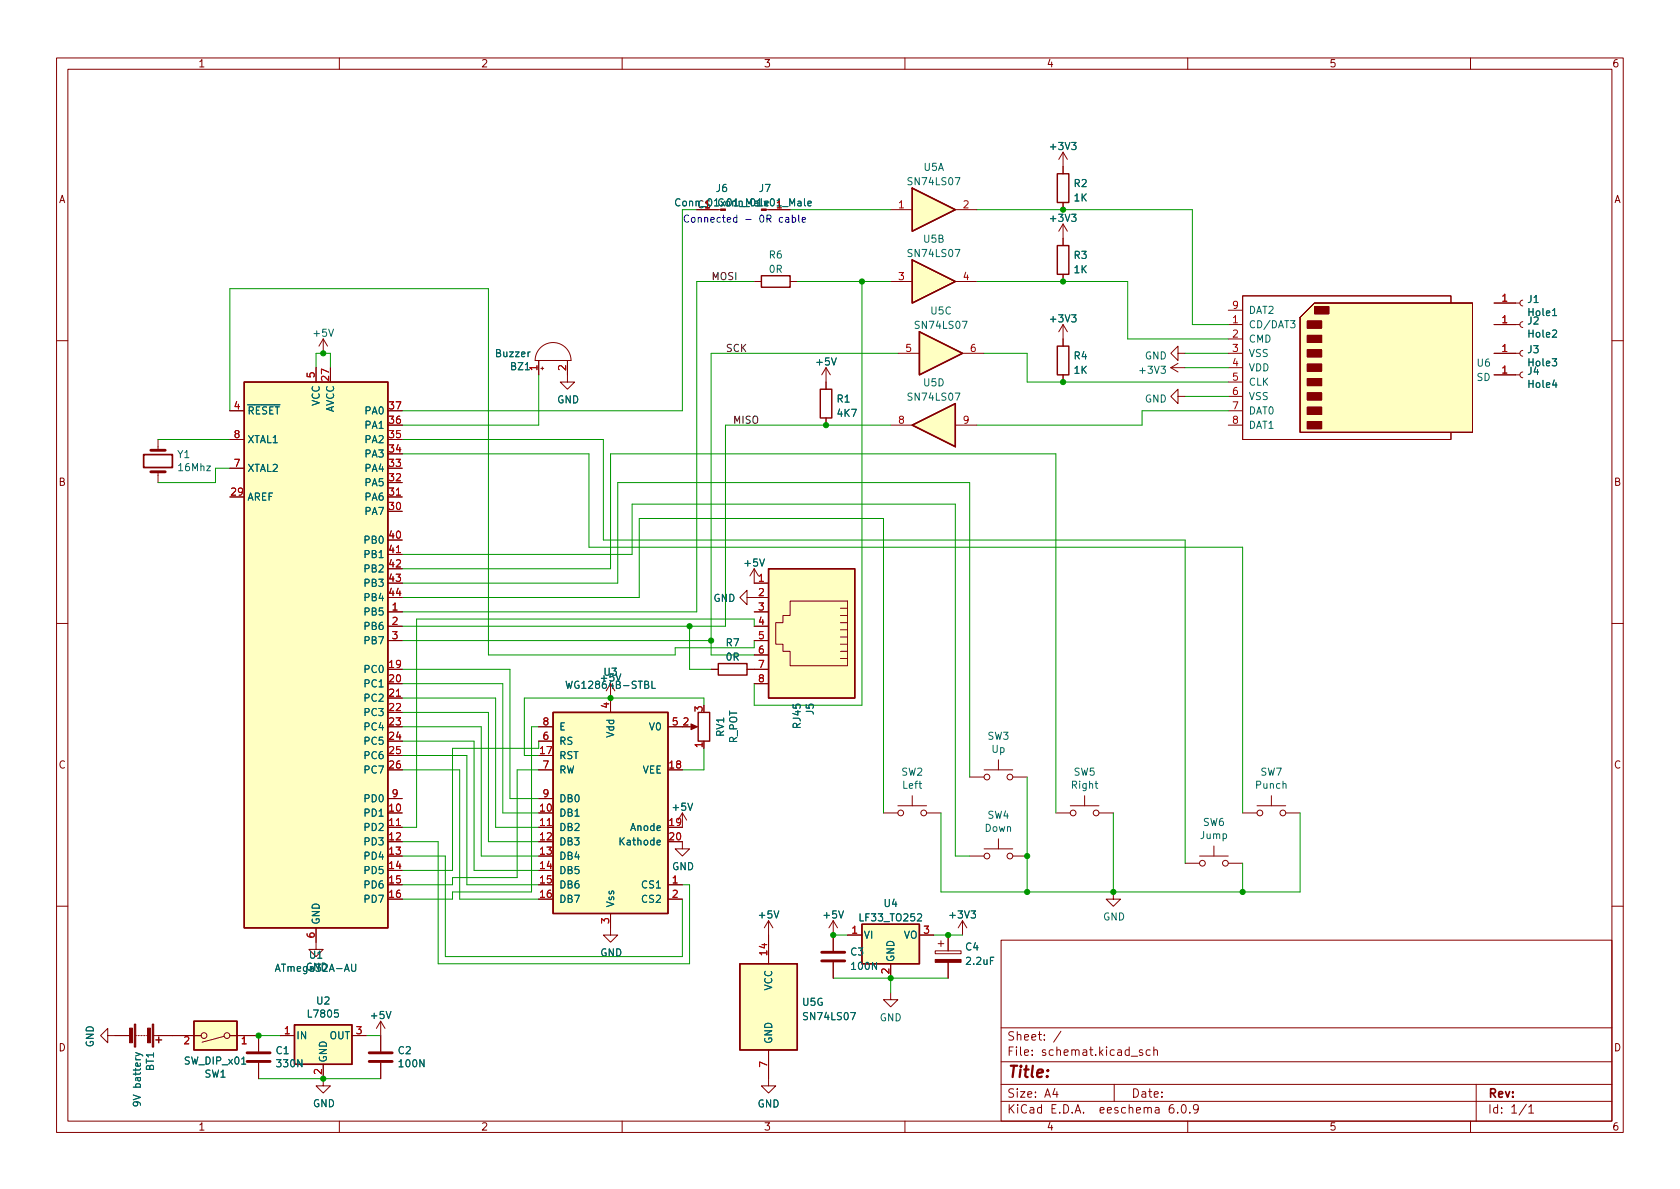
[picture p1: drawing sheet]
<svg xmlns="http://www.w3.org/2000/svg" width="297mm" height="210mm" viewBox="0 0 297 210" stroke-linecap="round" stroke-linejoin="round" font-family="sans-serif">
<g fill="none" stroke="#840000" stroke-width=".18">
<path d="M10 10.2h277v190.1h-277zM12 12.2h273v186.1h-273zM60 10.2v2M110 10.2v2M160 10.2v2M210 10.2v2M260 10.2v2M123.2 37.1h3.8M135.9 37.1h3.8M157.5 37.1h3.8M168.9 37.1h3.8M188 26.9v3.8"/>
<path d="M188 35.8v1.3M188 39.6v3.8M188 39.6l-.8 1.3M188 39.6l.7 1.3M188 26.9l-.8 1.3M188 26.9l.7 1.3M57.1 59.9l-.7 1.3M57.1 59.9v2.6M57.1 59.9l.8 1.3M133.3 49.8h1.3M139.7 49.8h1.3M157.5 49.8h3.8"/>
<path d="M168.9 49.8h3.8M188 48.5v1.3M188 57.4v3.8M188 57.4l-.8 1.3M188 57.4l.7 1.3M217.2 57.4h2.5M217.2 59.9h2.5M217.2 54.9h2.5M229.9 56.1l2.5-2.5h27.9v22.8h-30.4zM256.5 53.6v-1.3h-36.8v25.4h36.8v-1.3M264.2 57.4h4.5M264.2 53.6h4.5"/>
<path d="M269.2 56.9l-.3 .1-.2 .4 .2 .4 .3 .1M269.2 53.1l-.3 .1-.2 .4 .2 .3 .3 .2M10 60.2h2M27.9 77.7v1.9M40.6 72.6h2.6M40.6 77.7h2.6M55.9 65v2.6M95.2 63.7v2.6M95.5 61.5a3.2 3.2 0 0 1 3.5-.7 3.2 3.2 0 0 1 2 2.9h-6.4a3.2 3.2 0 0 1 .9-2.2zM95.6 65.1h.5M95.9 64.9v.5M100.3 63.7v3.9h1.3l-1.3 1.2-1.2-1.2h1.2"/>
<path d="M146 65l-.7 1.3M146 65v3.8M146 73.9v1.3M146 65l.8 1.3M157.5 75.2h3.8M158.7 62.5h3.9M168.9 75.2h3.8M170.2 62.5h3.8M188 66.3v1.3M207 65l1.3 .8M207 65h2.5M208.3 62.5v-1.3l-1.3 1.3 1.3 1.2v-1.2h1.2"/>
<path d="M208.3 70.1v-1.3l-1.3 1.3 1.3 1.3v-1.3h1.2M208.3 64.3l-1.3 .7M217.2 62.5h2.5M217.2 75.2h2.5M217.2 65h2.5M217.2 67.6h2.5M217.2 70.1h2.5M217.2 72.6h2.5M264.2 62.5h4.5M264.2 66.3h4.5M269.2 62l-.3 .1-.2 .4 .2 .3 .3 .2M269.2 65.8l-.3 .1-.2 .4 .2 .3 .3 .2"/>
<path d="M285 60.2h2M27.9 83.4v1.9M40.6 82.8h2.6M68.6 87.9h2.5M68.6 98h2.5M10 110.2h2M68.6 108.2h2.5M68.6 110.7h2.5M68.6 113.3h2.5M125.7 118.4h1.3M132.1 105.7v-1.3l-1.3 1.3 1.3 1.2v-1.2h3.8M132.1 118.4h3.8"/>
<path d="M133.3 100.6v2.5h2.6M133.3 108.2h2.6M133.3 110.7h2.6M133.3 113.3h2.6M133.3 115.8h2.6M133.3 100.6l-.7 1.2M133.3 100.6l.8 1.2M139.7 106.3h10.2v11.4h-10.2v-2.5h-1.3v-1.3h-1.2v-3.8h1.2v-1.3h1.3zM148.6 107.6h1.3M148.6 108.8h1.3M148.6 110.1h1.3M148.6 111.4h1.3"/>
<path d="M148.6 112.6h1.3M148.6 113.9h1.3M148.6 115.2h1.3M148.6 116.5h1.3M285 110.2h2M68.6 123.4h2.5M95.2 136.1h2.6M95.2 128.5h2.6M95.2 131.1h2.6M107.9 120.9v5.1M118.1 128.5h2.5M121.9 128.5h1"/>
<path d="M133.3 120.9h2.6M171.4 137.4h2.6M174 136.1h5.1M176.5 134.4v1.7M179.1 137.4h2.5M68.6 146.3h2.5M68.6 141.2h2.5M95.2 146.3h2.6M95.2 141.2h2.6M118.1 156.5h2.5M118.1 159h2.5M120.6 148.8v1.3h1.3l-1.3 1.3-1.2-1.3h1.2"/>
<path d="M120.6 143.8l-.7 1.2M120.6 143.8v2.5M120.6 143.8l.8 1.2M156.2 143.8h2.5M158.7 142.5h5.1M161.3 140.7v1.8M163.8 143.8h2.6M171.4 151.4h2.6M174 150.1h5.1M176.5 148.3v1.8M179.1 151.4h2.5M186.7 143.8h2.5"/>
<path d="M189.2 142.5h5.1M191.8 140.7v1.8M194.3 143.8h2.5M196.8 157.7v1.3h1.3l-1.3 1.3-1.2-1.3h1.2M209.5 152.6h2.6M212.1 151.4h5.1M214.6 149.6v1.8M217.2 152.6h2.5M219.7 143.8h2.5M222.2 142.5h5.1M224.8 140.7v1.8M227.3 143.8h2.6"/>
<path d="M10 160.2h2M55.9 164.1v3.8h1.2l-1.2 1.3-1.3-1.3h1.3M107.9 161.5v3.8h1.3l-1.3 1.3-1.2-1.3h1.2M135.9 162.8v7.6M135.9 162.8l-.8 1.3M135.9 162.8l.8 1.3M147.3 162.8l-.7 1.3M147.3 162.8v5.3M147.3 170.2v2.8M147.3 162.8l.8 1.3M149.9 165.3h2.5M157.5 175.5v1.3h1.2l-1.2 1.2-1.3-1.2h1.3"/>
<path d="M157.5 170.4v2.6M162.6 165.3h2.5M165.4 168.1h4.5v.6h-4.5zM165.9 166.9h1M166.4 166.4v1M167.6 165.3v2.8M167.6 170.2v2.8M170.2 162.8l-.8 1.3M170.2 162.8v2.5M170.2 162.8l.7 1.3M177 166.3h108v32h-108zM285 160.2h2"/>
<path d="M19 183.1v-1.2l-1.2 1.2 1.2 1.3v-1.3h3.9M23.9 183.1h.2M24.4 183.1h.2M24.9 183.1h.2M25.4 183.1h.3M25.9 183.1h.3M27.2 183.1h8.4M39.6 183.3l-3.9 1M40.6 183.1h5.1v2.8M45.7 188v2.7M49.5 183.1h2.6M57.1 188.2v3.8h1.3l-1.3 1.3-1.2-1.3h1.2"/>
<path d="M60 198.3v2M62.2 183.1h2.6M67.3 180.6v5.3M67.3 188v2.7M67.3 180.6l-.8 1.3M67.3 180.6l.8 1.3M110 198.3v2M135.9 185.7v6.3h1.3l-1.3 1.3-1.3-1.3h1.3M160 198.3v2M177 194.8h108M177 191.8h108M177 187.8h108"/>
<path d="M177 181.8h108M186.5 192.5l-.4 1h1M186.9 193v1M187.6 182.4l-1.3 1.9M197 191.8v3M200 186.8h1.1M202 185.7l-.4-.1-.2 .2 .1 .3 .5 .1v.4h-.6M203.4 185.7l-.5-.1-.3 .3v.4l.2 .3h.6M204 185.8l.2-.2 .4 .1v.9M204 185.1v1.5M207.4 195.3a.59 .59 0 0 0-.7 .7v.5l.2 .3h.4l.2-.1 .1-.5-.2-.2-.4-.1-.3 .3M208.2 196.7v.1"/>
<path d="M209.1 195.4l.1-.1a.81 .81 0 0 1 .6 .7 .81 .81 0 0 1-.3 .8h-.1a.81 .81 0 0 1-.6-.6 .81 .81 0 0 1 .3-.8zM210 198.3v2M210.4 196.7v.1M211.9 196l-.3 .3-.5-.1-.1-.2 .1-.6 .5-.1 .2 .2a.99 .99 0 0 1-.4 1.3h-.3M260 198.3v2M261 191.8v6.5M269.9 195.3l-1.3 1.9M270.3 195.8l.4-.5v1.5M270.3 196.8h.9"/>
<circle cx="174.5" cy="137.4" r=".51"/>
<circle cx="178.6" cy="137.4" r=".51"/>
<circle cx="159.3" cy="143.8" r=".51"/>
<circle cx="163.3" cy="143.8" r=".51"/>
<circle cx="174.5" cy="151.4" r=".51"/>
<circle cx="178.6" cy="151.4" r=".51"/>
<circle cx="189.7" cy="143.8" r=".51"/>
<circle cx="193.8" cy="143.8" r=".51"/>
<circle cx="212.6" cy="152.6" r=".51"/>
<circle cx="216.7" cy="152.6" r=".51"/>
<circle cx="222.8" cy="143.8" r=".51"/>
<circle cx="226.8" cy="143.8" r=".51"/>
<circle cx="36.1" cy="183.1" r=".51"/>
<circle cx="40.1" cy="183.1" r=".51"/>
</g>
<g fill="none" stroke="#840000" stroke-width=".25">
<path d="M161.3 33.3l7.6 3.8-7.6 3.8zM186.9 30.7h2.1v5.1h-2.1zM134.6 48.8h5.1v2h-5.1zM161.3 46l7.6 3.8-7.6 3.8zM162.6 58.7l7.6 3.8-7.6 3.8zM186.9 43.4h2.1v5.1h-2.1zM43.2 67.6h25.4v96.5h-25.4zM145 68.8h2.1v5.1h-2.1zM161.3 75.2l7.6-3.8v7.6zM186.9 61.2h2.1v5.1h-2.1zM127 117.3h5.1v2.1h-5.1zM135.9 100.6h15.2v22.8h-15.2z"/>
<path d="M97.8 126h20.3v35.5h-20.3zM123.4 126h2.1v5.1h-2.1zM130.8 170.4h10.2v15.3h-10.2zM152.4 163.4h10.2v7h-10.2zM27.6 183.9h1M28.1 183.4v1M34.3 180.6h7.6v5.1h-7.6zM52.1 181.2h10.1v7h-10.1z"/>
</g>
<g fill="#ffffc2" stroke="#ffffc2" stroke-width=".18">
<path d="M135.9 100.6h15.2v22.8h-15.2z"/>
<path d="M161.3 33.3l7.6 3.8-7.6 3.8z"/>
<path d="M162.6 58.7l7.6 3.8-7.6 3.8z"/>
<path d="M161.3 46l7.6 3.8-7.6 3.8z"/>
<path d="M161.3 75.2l7.6-3.8v7.6z"/>
<path d="M130.8 170.4h10.2v15.3h-10.2z"/>
<path d="M152.4 163.4h10.2v7h-10.2z"/>
<path d="M97.8 126h20.3v35.5h-20.3z"/>
<path d="M229.9 56.1l2.5-2.5h27.9v22.8h-30.4z"/>
<path d="M52.1 181.2h10.1v7h-10.1z"/>
<path d="M34.3 180.6h7.6v5.1h-7.6z"/>
<path d="M43.2 67.6h25.4v96.5h-25.4z"/>
</g>
<path d="M142.8 36l.6-.1v-.3h-.4l-.2 .1 .1 .7h.5M228.2 56.7h.8l-.5 .5 .4 .1v.6l-.2 .1-.5-.1M100.1 120.5l.3 1.2 .2-.9 .3 .9 .3-1.2M115.3 120.5v1.2h.6M62.2 170.5v1l.2 .3h.3l.2-.3v-1M24 186.1l1.1 .5 .2 .1M24.8 186.4l-.8 .3" fill="none" stroke="#006464" stroke-width=".18"/>
<g fill="#840000" stroke="#840000" stroke-width=".18">
<path d="M165.4 169.7h4.5v.5h-4.5z"/>
<path d="M231.1 74.5h2.6v1.3h-2.6z"/>
<path d="M231.1 72h2.6v1.3h-2.6z"/>
<path d="M231.1 69.5h2.6v1.2h-2.6z"/>
<path d="M231.1 66.9h2.6v1.3h-2.6z"/>
<path d="M231.1 64.4h2.6v1.3h-2.6z"/>
<path d="M231.1 61.8h2.6v1.3h-2.6z"/>
<path d="M231.1 59.3h2.6v1.3h-2.6z"/>
<path d="M231.1 56.8h2.6v1.2h-2.6z"/>
<path d="M232.4 54.2h2.5v1.3h-2.5z"/>
<path d="M122.2 128l1.1 .5-1.1 .5z"/>
<path d="M23.7 181.1h.3v4.1h-.3z"/>
<path d="M26.9 181.1h.3v4.1h-.3z"/>
<path d="M22.9 181.8h.5v2.6h-.5z"/>
<path d="M26.1 181.8h.5v2.6h-.5z"/>
</g>
<path d="M26.7 79.6h2.5M26.7 83.4h2.5M145.3 169.9h4.1M145.3 168.4h4.1M43.7 187.7h4.1M43.7 186.2h4.1M65.3 187.7h4M65.3 186.2h4" fill="none" stroke="#840000" stroke-width=".51"/>
<path d="M25.4 80.4h5.1v2.3h-5.1z" fill="none" stroke="#840000" stroke-width=".3"/>
<path d="M138.4 38.5h-.4l-.2 .2 .1 .5h.5M138.9 38.5h.5l.1 .8M139.5 38.8h-.4l-.2 .2 .2 .3 .4-.1M140.1 38.5h.3l.3 .2-.1 .5h-.5M140.1 38v1.3M141.2 38v1.1l.2 .2M141.8 38.9l.6-.1v-.3h-.4l-.2 .1 .1 .6h.5" fill="none" stroke="#0000c2" stroke-width=".18"/>
<g fill="none" stroke="#009600" stroke-width=".18">
<path d="M120.6 37.1v35.5h-49.5M139.7 37.1h17.8M172.7 37.1h38.1v20.3h6.4M133.3 49.8h-10.1v58.4h-52.1M141 49.8h16.5M152.4 49.8v74.9h-19.1v-3.8M172.7 49.8h26.7v10.1h17.8M27.9 77.7h12.7M40.6 72.6v-21.6h45.8v64.8h33v-1.3h13.9v-1.2M55.9 65v-2.5h2.5v2.5M71.1 77.7h35.6v17.8h102.8v57.1M95.2 66.3v8.9h-24.1"/>
<path d="M157.5 75.2h-29.2v35.5h-57.2M158.7 62.5h-33v53.3h7.6M174 62.5h7.6v5.1h35.6M209.5 62.5h7.7M209.5 65h7.7M209.5 70.1h7.7M217.2 72.6h-15.3v2.6h-29.2M40.6 82.8h-2.5v2.5h-10.2M71.1 98h40.7v-8.9h57.1v62.3h2.5M71.1 80.3h33v16.5h115.6v47M71.1 100.6h36.8v-20.3h78.8v63.5M71.1 118.4h19.1v22.8h5"/>
<path d="M71.1 103.1h38.1v-17.8h62.2v52.1M71.1 105.7h41.9v-14h43.2v52.1M71.1 113.3h54.6M121.9 110.7v7.7h3.8M133.3 110.7v-1.2h-59.6v36.8h-2.6M71.1 128.5h14v22.9h10.1M71.1 123.4h16.5v22.9h7.6M71.1 120.9h17.8v22.9h6.3M71.1 136.1h10.2v22.9h13.9M71.1 131.1h12.7v22.8h11.4M71.1 133.6h11.4v22.9h12.7M71.1 126h15.3v22.8h8.8"/>
<path d="M95.2 128.5h-1.2v29.2h-14v1.3h-8.9M95.2 136.1h-3.8v19.1h-11.4v1.3h-8.9M95.2 131.1v1.2h-15.2v21.6h-8.9M124.5 124.7v-1.3h-31.8v10.2h2.5M124.5 132.3v3.8h-3.9M181.6 137.4v20.3M71.1 148.8h6.4v21.6h44.4v-13.9h-1.3M71.1 151.4h7.6v17.8h41.9v-10.2M166.4 143.8v13.9h63.5v-13.9M196.8 143.8v13.9M219.7 152.6v5.1M147.3 173h20.3"/>
<path d="M147.3 165.3h2.6M157.5 173v2.5M165.1 165.3h5.1M45.7 183.1h3.8M45.7 190.7h21.6M64.8 183.1h2.5"/>
</g>
<g fill="#009600" stroke="#009600" stroke-width=".18">
<circle cx="57.1" cy="190.7" r=".46"/>
<circle cx="45.7" cy="183.1" r=".46"/>
<circle cx="188" cy="49.8" r=".46"/>
<circle cx="188" cy="67.6" r=".46"/>
<circle cx="146" cy="75.2" r=".46"/>
<circle cx="188" cy="37.1" r=".46"/>
<circle cx="121.9" cy="110.7" r=".46"/>
<circle cx="125.7" cy="113.3" r=".46"/>
<circle cx="57.1" cy="62.5" r=".46"/>
<circle cx="107.9" cy="123.4" r=".46"/>
<circle cx="167.6" cy="165.3" r=".46"/>
<circle cx="181.6" cy="157.7" r=".46"/>
<circle cx="181.6" cy="151.4" r=".46"/>
<circle cx="196.8" cy="157.7" r=".46"/>
<circle cx="157.5" cy="173" r=".46"/>
<circle cx="147.3" cy="165.3" r=".46"/>
<circle cx="219.7" cy="157.7" r=".46"/>
<circle cx="152.4" cy="49.8" r=".46"/>
</g>
<text font-size="2.8" fill="#840000" x="178" y="190.6">Title:</text>
<g font-size="2.1" fill="#840000">
<text x="178" y="184">Sheet: /</text>
<text x="178" y="186.7">File: schemat.kicad_sch</text>
<text x="178" y="196.9">KiCad E.D.A. eeschema 6.0.9</text>
<text x="178" y="194.1">Size: A4</text>
<text x="200" y="194.1">Date:</text>
<text x="263" y="194.1">Rev:</text>
<text x="263" y="196.9">Id: 1/1</text>
</g>
<g font-size="1.8" fill="#840000">
<text x="35" y="11.9">1</text>
<text x="85" y="11.9">2</text>
<text x="135" y="11.9">3</text>
<text x="185" y="11.9">4</text>
<text x="235" y="11.9">5</text>
<text x="285" y="11.9">6</text>
<text x="10.3" y="35.9">A</text>
<text x="285.3" y="35.9">A</text>
<text x="10.3" y="85.9">B</text>
<text x="285.3" y="85.9">B</text>
<text x="10.3" y="135.9">C</text>
<text x="285.3" y="135.9">C</text>
<text x="10.3" y="185.9">D</text>
<text x="285.3" y="185.9">D</text>
<text x="35" y="199.9">1</text>
<text x="85" y="199.9">2</text>
<text x="135" y="199.9">3</text>
<text x="185" y="199.9">4</text>
<text x="235" y="199.9">5</text>
<text x="285" y="199.9">6</text>
</g>
<g font-size="1.8" fill="#006464">
<text x="185.9" y="26.5">+3V3</text>
<text x="126.7" y="33.9">J6</text>
<text x="134.3" y="33.9">J7</text>
<text x="160.8" y="32.7">SN74LS07</text>
<text x="163.3" y="30.2">U5A</text>
<text x="189.9" y="33.1">R2</text>
<text x="189.9" y="35.6">1K</text>
<text x="120" y="36.5">Conn_01x01_Male</text>
<text x="123.2" y="36.8">CS</text>
<text x="127.6" y="36.5">Conn_01x01_Male</text>
<text x="185.9" y="39.2">+3V3</text>
<text x="136" y="45.7">R6</text>
<text x="160.8" y="45.4">SN74LS07</text>
<text x="163.3" y="42.9">U5B</text>
<text x="189.9" y="45.8">R3</text>
<text x="136" y="48.2">0R</text>
<text x="189.9" y="48.3">1K</text>
<text x="270.1" y="53.6">J1</text>
<text x="55.6" y="59.5">+5V</text>
<text x="162" y="58.1">SN74LS07</text>
<text x="164.6" y="55.6">U5C</text>
<text x="185.9" y="57">+3V3</text>
<text x="220.7" y="58">CD/DAT3</text>
<text x="220.7" y="55.5">DAT2</text>
<text x="270.1" y="57.4">J2</text>
<text x="270.3" y="59.7">Hole2</text>
<text x="270.3" y="55.9">Hole1</text>
<text x="87.8" y="63.1">Buzzer</text>
<text x="90.3" y="65.5">BZ1</text>
<text x="144.5" y="64.6">+5V</text>
<text x="189.9" y="63.5">R4</text>
<text x="202.4" y="63.5">GND</text>
<text x="220.7" y="60.6">CMD</text>
<text x="220.7" y="63.1">VSS</text>
<text x="220.7" y="65.7">VDD</text>
<text x="261.2" y="64.8">U6</text>
<text x="270.1" y="62.5">J3</text>
<text x="270.3" y="64.8">Hole3</text>
<text x="56.5" y="71.8" transform="rotate(-90 56.5 71.8)">VCC</text>
<text x="98.5" y="71.3">GND</text>
<text x="148" y="71.2">R1</text>
<text x="160.8" y="70.8">SN74LS07</text>
<text x="163.3" y="68.3">U5D</text>
<text x="189.9" y="66.1">1K</text>
<text x="201.7" y="66.1">+3V3</text>
<text x="202.4" y="71.2">GND</text>
<text x="220.7" y="68.2">CLK</text>
<text x="220.7" y="70.7">VSS</text>
<text x="261.1" y="67.4">SD</text>
<text x="270.1" y="66.3">J4</text>
<text x="270.3" y="68.6">Hole4</text>
<text x="43.7" y="73.3">~{RESET}</text>
<text x="59.1" y="73.1" transform="rotate(-90 59.1 73.1)">AVCC</text>
<text x="64.6" y="75.8">PA1</text>
<text x="64.6" y="73.3">PA0</text>
<text x="148.1" y="73.7">4K7</text>
<text x="220.7" y="73.3">DAT0</text>
<text x="220.7" y="75.8">DAT1</text>
<text x="31.4" y="81">Y1</text>
<text x="31.7" y="83.3">16Mhz</text>
<text x="43.7" y="83.4">XTAL2</text>
<text x="43.7" y="78.4">XTAL1</text>
<text x="64.6" y="83.4">PA4</text>
<text x="64.6" y="80.9">PA3</text>
<text x="64.6" y="78.4">PA2</text>
<text x="43.7" y="88.5">AREF</text>
<text x="64.6" y="88.5">PA6</text>
<text x="64.6" y="86">PA5</text>
<text x="64.6" y="91.1">PA7</text>
<text x="64.6" y="96.1">PB0</text>
<text x="64.6" y="98.7">PB1</text>
<text x="64.6" y="101.2">PB2</text>
<text x="131.8" y="100.2">+5V</text>
<text x="64.6" y="103.8">PB3</text>
<text x="64.6" y="106.3">PB4</text>
<text x="126.1" y="106.4">GND</text>
<text x="64.6" y="108.8">PB5</text>
<text x="64.6" y="111.4">PB6</text>
<text x="64.6" y="113.9">PB7</text>
<text x="64.6" y="119">PC0</text>
<text x="106.8" y="119.5">U3</text>
<text x="128.4" y="114.3">R7</text>
<text x="128.4" y="116.8">0R</text>
<text x="64.6" y="121.5">PC1</text>
<text x="64.6" y="124.1">PC2</text>
<text x="100.7" y="121.8">WG12864B-STBL</text>
<text x="106.4" y="120.5">+5V</text>
<text x="64.6" y="126.6">PC3</text>
<text x="64.6" y="129.2">PC4</text>
<text x="64.6" y="131.7">PC5</text>
<text x="98.8" y="131.7">RS</text>
<text x="98.8" y="129.2">E</text>
<text x="108.6" y="130.3" transform="rotate(-90 108.6 130.3)">Vdd</text>
<text x="114.9" y="129.2">V0</text>
<text x="128" y="130.2" transform="rotate(-90 128 130.2)">RV1</text>
<text x="130.3" y="131.5" transform="rotate(-90 130.3 131.5)">R_POT</text>
<text x="141.6" y="128.7" transform="rotate(-90 141.6 128.7)">RJ45</text>
<text x="143.9" y="126.4" transform="rotate(-90 143.9 126.4)">J5</text>
<text x="174.6" y="130.8">SW3</text>
<text x="64.6" y="134.2">PC6</text>
<text x="64.6" y="136.8">PC7</text>
<text x="98.8" y="134.2">RST</text>
<text x="98.8" y="136.8">RW</text>
<text x="113.6" y="136.8">VEE</text>
<text x="159.4" y="137.2">SW2</text>
<text x="175.4" y="133.1">Up</text>
<text x="189.9" y="137.2">SW5</text>
<text x="222.9" y="137.2">SW7</text>
<text x="64.6" y="141.9">PD0</text>
<text x="98.8" y="141.9">DB0</text>
<text x="119.1" y="143.4">+5V</text>
<text x="159.7" y="139.5">Left</text>
<text x="189.5" y="139.5">Right</text>
<text x="222.1" y="139.5">Punch</text>
<text x="64.6" y="144.4">PD1</text>
<text x="64.6" y="146.9">PD2</text>
<text x="64.6" y="149.5">PD3</text>
<text x="98.8" y="144.4">DB1</text>
<text x="98.8" y="146.9">DB2</text>
<text x="98.8" y="149.5">DB3</text>
<text x="110" y="149.5">Kathode</text>
<text x="111.6" y="146.9">Anode</text>
<text x="174.1" y="147.1">Down</text>
<text x="174.6" y="144.8">SW4</text>
<text x="212.3" y="148.4">Jump</text>
<text x="212.7" y="146">SW6</text>
<text x="64.6" y="152">PD4</text>
<text x="64.6" y="154.6">PD5</text>
<text x="98.8" y="152">DB4</text>
<text x="98.8" y="154.6">DB5</text>
<text x="118.8" y="153.9">GND</text>
<text x="64.6" y="157.1">PD6</text>
<text x="64.6" y="159.6">PD7</text>
<text x="98.8" y="157.1">DB6</text>
<text x="98.8" y="159.6">DB7</text>
<text x="108.6" y="160.5" transform="rotate(-90 108.6 160.5)">Vss</text>
<text x="113.7" y="157.1">CS1</text>
<text x="113.7" y="159.6">CS2</text>
<text x="156.3" y="160.4">U4</text>
<text x="56.5" y="163.6" transform="rotate(-90 56.5 163.6)">GND</text>
<text x="134.3" y="162.4">+5V</text>
<text x="145.7" y="162.4">+5V</text>
<text x="152.2" y="162.9">LF33_TO252</text>
<text x="152.7" y="166">VI</text>
<text x="159.7" y="166">VO</text>
<text x="168.1" y="162.4">+3V3</text>
<text x="195" y="162.8">GND</text>
<text x="49.2" y="171.8">ATmega32A-AU</text>
<text x="54" y="171.6">GND</text>
<text x="54.7" y="169.5">U1</text>
<text x="106.1" y="169.1">GND</text>
<text x="150.4" y="169">C3</text>
<text x="150.7" y="171.5">100N</text>
<text x="158.1" y="170.2" transform="rotate(-90 158.1 170.2)">GND</text>
<text x="170.7" y="168.1">C4</text>
<text x="171" y="170.6">2.2uF</text>
<text x="54.6" y="179.9">L7805</text>
<text x="56" y="177.6">U2</text>
<text x="136.5" y="175.2" transform="rotate(-90 136.5 175.2)">VCC</text>
<text x="141.9" y="177.8">U5G</text>
<text x="16.6" y="185.2" transform="rotate(-90 16.6 185.2)">GND</text>
<text x="52.3" y="183.8">IN</text>
<text x="58.2" y="183.8">OUT</text>
<text x="65.7" y="180.2">+5V</text>
<text x="136.5" y="184.7" transform="rotate(-90 136.5 184.7)">GND</text>
<text x="142.3" y="180.4">SN74LS07</text>
<text x="155.5" y="180.6">GND</text>
<text x="27.2" y="189.3" transform="rotate(-90 27.2 189.3)">BT1</text>
<text x="32.7" y="188.2">SW_DIP_x01</text>
<text x="36.2" y="190.5">SW1</text>
<text x="48.8" y="186.4">C1</text>
<text x="49.1" y="188.7">330N</text>
<text x="57.8" y="188" transform="rotate(-90 57.8 188)">GND</text>
<text x="70.4" y="186.4">C2</text>
<text x="70.7" y="188.7">100N</text>
<text x="24.9" y="195.2" transform="rotate(-90 24.9 195.2)">9V battery</text>
<text x="55.3" y="195.8">GND</text>
<text x="133.9" y="195.8">GND</text>
</g>
<text font-size="1.8" fill="#0000c2" x="120.6" y="39.4">Connected - 0R cable</text>
<g font-size="1.8" fill="#a90000">
<text x="124.6" y="36.8">1</text>
<text x="137.3" y="36.8">1</text>
<text x="158.9" y="36.8">1</text>
<text x="170.3" y="36.8">2</text>
<text x="158.9" y="49.5">3</text>
<text x="170.3" y="49.5">4</text>
<text x="265.6" y="53.3">1</text>
<text x="217.9" y="57.1">1</text>
<text x="217.9" y="59.7">2</text>
<text x="217.9" y="54.6">9</text>
<text x="265.6" y="57.1">1</text>
<text x="95" y="65.5" transform="rotate(-90 95 65.5)">1</text>
<text x="100.1" y="65.5" transform="rotate(-90 100.1 65.5)">2</text>
<text x="160.2" y="62.2">5</text>
<text x="171.6" y="62.2">6</text>
<text x="217.9" y="62.2">3</text>
<text x="217.9" y="64.8">4</text>
<text x="265.6" y="62.2">1</text>
<text x="55.6" y="66.8" transform="rotate(-90 55.6 66.8)">5</text>
<text x="58.2" y="67.3" transform="rotate(-90 58.2 67.3)">27</text>
<text x="217.9" y="67.3">5</text>
<text x="217.9" y="69.8">6</text>
<text x="265.6" y="66">1</text>
<text x="41.4" y="72.4">4</text>
<text x="41.4" y="77.5">8</text>
<text x="68.9" y="77.5">35</text>
<text x="68.9" y="74.9">36</text>
<text x="68.9" y="72.4">37</text>
<text x="158.9" y="74.9">8</text>
<text x="170.3" y="74.9">9</text>
<text x="217.9" y="72.4">7</text>
<text x="217.9" y="74.9">8</text>
<text x="41.4" y="82.5">7</text>
<text x="68.9" y="82.5">33</text>
<text x="68.9" y="80">34</text>
<text x="40.9" y="87.6">29</text>
<text x="68.9" y="87.6">31</text>
<text x="68.9" y="85.1">32</text>
<text x="68.9" y="90.2">30</text>
<text x="68.9" y="95.2">40</text>
<text x="68.9" y="97.8">41</text>
<text x="68.9" y="100.3">42</text>
<text x="68.9" y="102.9">43</text>
<text x="68.9" y="105.4">44</text>
<text x="69.4" y="107.9">1</text>
<text x="134.1" y="102.9">1</text>
<text x="134.1" y="105.4">2</text>
<text x="134.1" y="107.9">3</text>
<text x="69.4" y="110.5">2</text>
<text x="69.4" y="113">3</text>
<text x="134.1" y="110.5">4</text>
<text x="134.1" y="113">5</text>
<text x="68.9" y="118.1">19</text>
<text x="134.1" y="115.6">6</text>
<text x="134.1" y="118.1">7</text>
<text x="68.9" y="120.6">20</text>
<text x="68.9" y="123.2">21</text>
<text x="68.9" y="125.7">22</text>
<text x="107.7" y="125.2" transform="rotate(-90 107.7 125.2)">4</text>
<text x="124.2" y="125.8" transform="rotate(-90 124.2 125.8)">3</text>
<text x="134.1" y="120.6">8</text>
<text x="68.9" y="128.3">23</text>
<text x="68.9" y="130.8">24</text>
<text x="96" y="130.8">6</text>
<text x="96" y="128.3">8</text>
<text x="118.9" y="128.3">5</text>
<text x="120.8" y="128.3">2</text>
<text x="68.9" y="133.3">25</text>
<text x="68.9" y="135.9">26</text>
<text x="95.5" y="133.3">17</text>
<text x="96" y="135.9">7</text>
<text x="118.4" y="135.9">18</text>
<text x="124.2" y="132.2" transform="rotate(-90 124.2 132.2)">1</text>
<text x="68.9" y="143.5">10</text>
<text x="69.4" y="141">9</text>
<text x="95.5" y="143.5">10</text>
<text x="96" y="141">9</text>
<text x="68.9" y="146">11</text>
<text x="68.9" y="148.6">12</text>
<text x="95.5" y="146">11</text>
<text x="95.5" y="148.6">12</text>
<text x="118.4" y="146">19</text>
<text x="118.4" y="148.6">20</text>
<text x="68.9" y="151.1">13</text>
<text x="68.9" y="153.7">14</text>
<text x="95.5" y="151.1">13</text>
<text x="95.5" y="153.7">14</text>
<text x="68.9" y="156.2">15</text>
<text x="68.9" y="158.7">16</text>
<text x="95.5" y="156.2">15</text>
<text x="95.5" y="158.7">16</text>
<text x="118.9" y="156.2">1</text>
<text x="118.9" y="158.7">2</text>
<text x="55.6" y="165.8" transform="rotate(-90 55.6 165.8)">6</text>
<text x="107.7" y="163.3" transform="rotate(-90 107.7 163.3)">3</text>
<text x="150.6" y="165.1">1</text>
<text x="163.3" y="165.1">3</text>
<text x="135.6" y="168.9" transform="rotate(-90 135.6 168.9)">14</text>
<text x="157.2" y="172.2" transform="rotate(-90 157.2 172.2)">2</text>
<text x="32.5" y="184.7">2</text>
<text x="42.7" y="184.7">1</text>
<text x="50.3" y="182.9">1</text>
<text x="63" y="182.9">3</text>
<text x="56.9" y="190" transform="rotate(-90 56.9 190)">2</text>
<text x="135.6" y="188.7" transform="rotate(-90 135.6 188.7)">7</text>
</g>
<g font-size="1.8" fill="#0f0f0f">
<text x="125.7" y="49.5">MOSI</text>
<text x="128.3" y="62.2">SCK</text>
<text x="129.5" y="74.9">MISO</text>
</g>
</svg>
